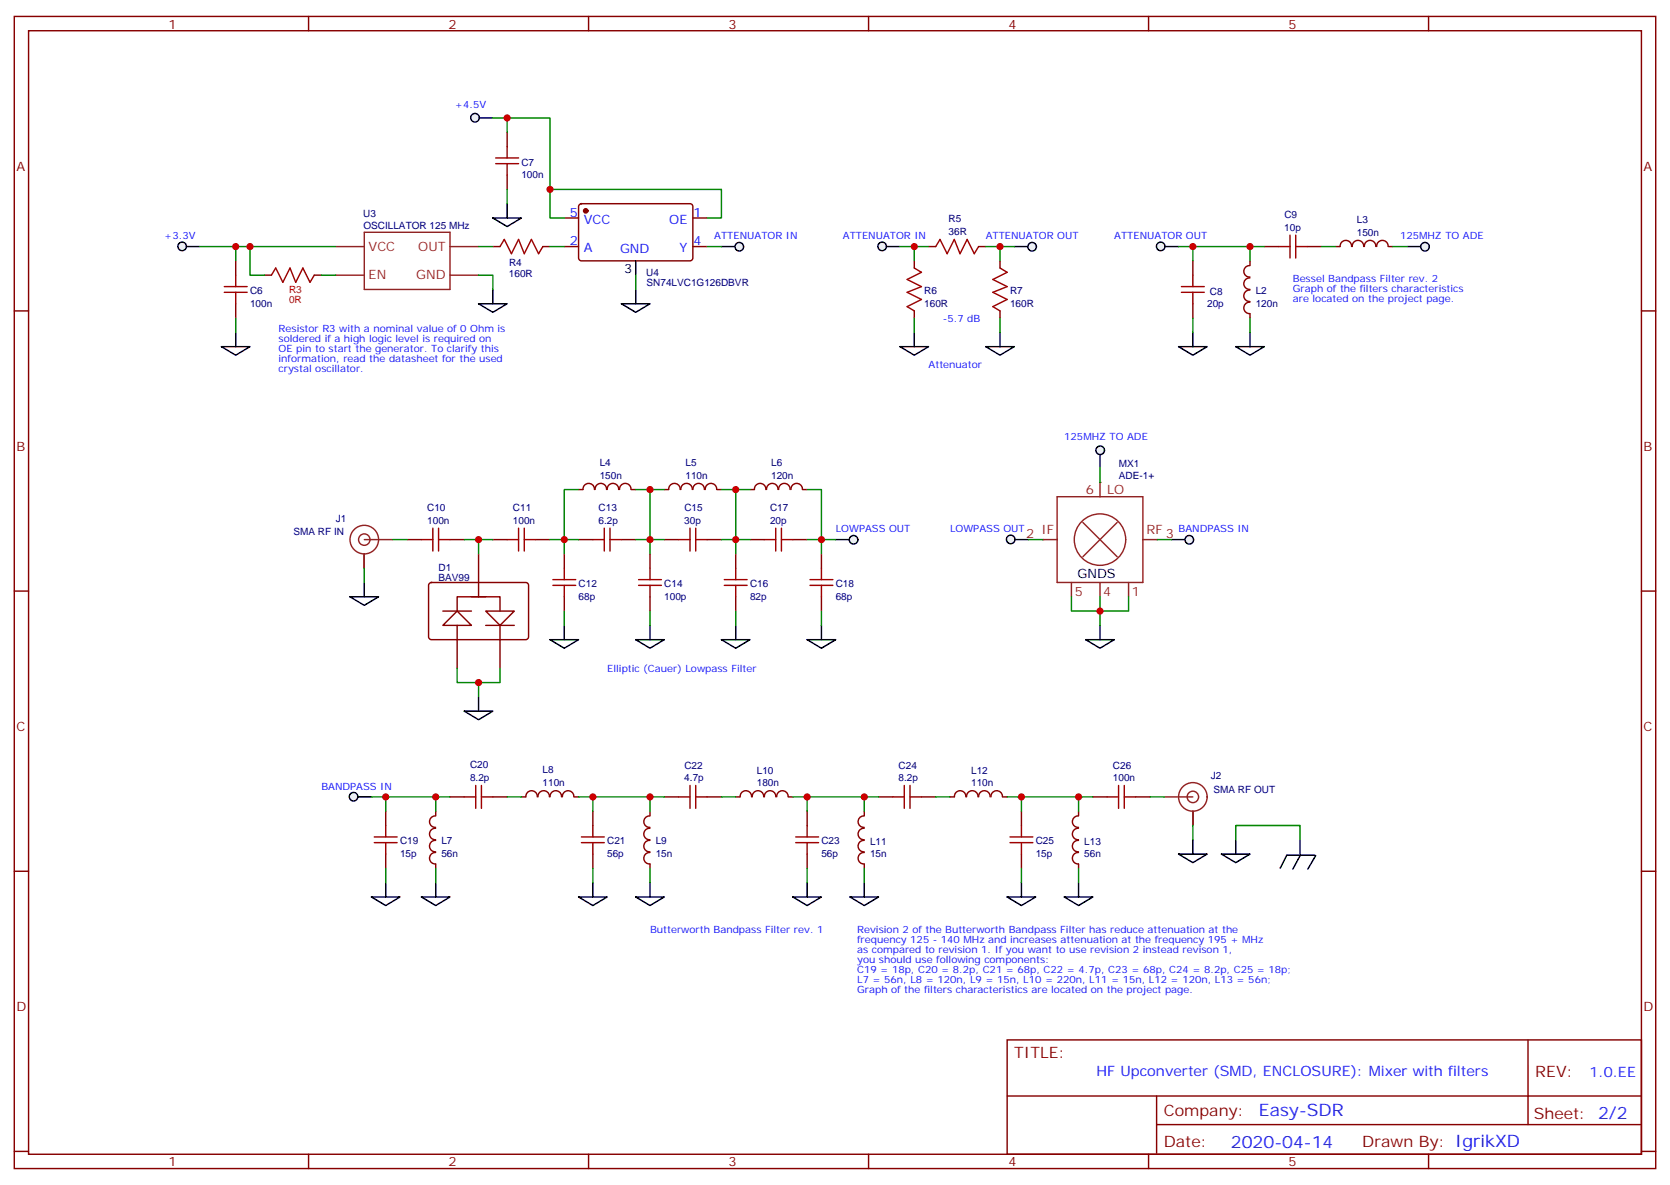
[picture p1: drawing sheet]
<svg xmlns="http://www.w3.org/2000/svg" width="412mm" height="292mm" viewBox="0 0 412 292" stroke-linecap="round" stroke-linejoin="round" font-family="sans-serif">
<g fill="none" stroke="#870000" stroke-width=".35">
<path d="M3.5 4.1h405.4v284.3h-405.4zM7.1 7.6h398.2v277.3h-398.2zM76.2 4.1v3.5M145.3 4.1v3.5M214.5 4.1v3.5M283.6 4.1v3.5M352.8 4.1v3.5M3.5 76.7h3.6M58.2 64.4v3.5M58.2 75v3.5M225.8 64.4v1.7M225.8 76.7v1.8"/>
<path d="M229.3 60.9h1.8M241.7 60.9h1.7M246.9 64.4v1.7M246.9 76.7v1.8M294.6 64.4v3.5M294.6 75v3.5M308.7 71.6a1.41 1.41 0 0 0-1.6 1.4 1.41 1.41 0 0 0 1.6 1.4M308.7 68.6a1.41 1.41 0 0 0-1.6 1.4 1.41 1.41 0 0 0 1.6 1.4M308.7 74.6a1.41 1.41 0 0 0-1.5 1.4 1.41 1.41 0 0 0 1.5 1.4v1.1M308.7 65.6a1.41 1.41 0 0 0-1.5 1.4 1.41 1.41 0 0 0 1.5 1.4M308.7 64.4v1M312.2 60.9h3.5"/>
<path d="M322.8 60.9h3.5M329.8 60.9h1.1M330.9 60.8a1.41 1.41 0 0 1 1.5-1.5 1.41 1.41 0 0 1 1.4 1.5M333.9 60.8a1.41 1.41 0 0 1 1.4-1.5 1.41 1.41 0 0 1 1.5 1.5M336.9 60.8a1.41 1.41 0 0 1 1.4-1.5 1.41 1.41 0 0 1 1.4 1.5M340 60.8a1.41 1.41 0 0 1 1.4-1.5 1.41 1.41 0 0 1 1.4 1.5M342.9 60.9h1.1M405.3 76.7h3.6M3.5 145.9h3.6M405.3 145.9h3.6M3.5 215h3.6M405.3 215h3.6"/>
<path d="M248.7 256.6h156.6v28.3h-156.6zM377.3 256.7v20.8M248.7 270.5h156.5M285.6 277.5h119.6M285.6 270.5v14.1M3.5 284.2h3.6M76.2 284.9v3.5M145.3 284.9v3.5M214.5 284.9v3.5M283.6 284.9v3.5M352.8 284.9v3.5M405.3 284.2h3.6"/>
</g>
<g fill="none" stroke="#a10000" stroke-width=".35">
<path d="M318.6 58v5.7M320 58v5.7M55.4 72.1h5.6M55.4 70.7h5.6M58.2 67.9v2.8M58.2 72.1v2.9M225.8 66.1l1.7 1.1-3.5 1.8 3.5 1.7-3.5 1.4 3.5 1.8-3.5 1.8 1.8 1M231.1 60.9l1-1.8 1.8 3.5 1.8-3.5 1.4 3.5 1.7-3.5 1.8 3.5 1.1-1.7M246.9 66.1l1.8 1.1-3.5 1.8 3.5 1.7-3.5 1.4 3.5 1.8-3.5 1.8 1.7 1M291.7 72.1h5.7M291.7 70.7h5.7M294.6 67.9v2.8"/>
<path d="M294.6 72.1v2.9M315.7 60.9h2.9M320 60.9h2.8"/>
</g>
<g fill="none" stroke="#8c2424" stroke-width=".35">
<path d="M90 57.3h21.1v14.1h-21.1zM82.9 67.9h7.1M82.9 60.9h7.1M111.1 67.9h7.1M111.1 60.9h7.1M271.6 119.1v3.5M257.5 133.2h3.6M261.1 122.6h21.1v21.2h-21.1zM267.4 128.9l8.5 8.5M275.9 128.9l-8.5 8.5M282.2 133.2h3.6"/>
<circle cx="271.6" cy="133.2" r="6.4"/>
</g>
<g fill="#8c2424">
<circle cx="271.6" cy="119.1" r=".18"/>
<circle cx="285.8" cy="133.2" r=".18"/>
</g>
<path d="M264.6 143.8v3.5M271.6 143.8v3.5M278.7 143.8v3.5" fill="none" stroke="#8c2424" stroke-width=".35"/>
<circle cx="257.5" cy="133.2" r=".18" fill="#8c2424"/>
<g fill="none" stroke="#8c2424" stroke-width=".35">
<path d="M90 136.7v3.5M90 133.2h7M287.5 196.7h7.1M294.6 200.2v3.5"/>
<circle cx="90" cy="133.2" r="1.41"/>
<circle cx="90" cy="133.2" r="3.5"/>
<circle cx="294.6" cy="196.7" r="1.41"/>
<circle cx="294.6" cy="196.7" r="3.5"/>
</g>
<path d="M119.9 150.8h7.1l-3.5 3.5z" fill="#fff" stroke="#870000" stroke-width=".35"/>
<path d="M118.2 136.7v7.1M112.9 157.9v7M119.9 154.3h7.1M123.5 157.9v7" fill="none" stroke="#870000" stroke-width=".35"/>
<path d="M109.4 154.3l3.5-3.5 3.5 3.5z" fill="#fff" stroke="#870000" stroke-width=".35"/>
<g fill="none" stroke="#870000" stroke-width=".35">
<path d="M125.2 32.6v3.6M125.2 43.2v3.5M139.3 53.8h3.6M143.1 50.5l.5-.2h26.8a.71 .71 0 0 1 .7 .7v12.7a.76 .76 0 0 1-.7 .7h-26.8a.76 .76 0 0 1-.7-.7v-12.7zM171.1 53.8h3.5M65.3 67.9h1.7M77.6 67.9h1.8M121.7 60.9h1.8M134.1 60.9h1.7M139.3 60.9h3.6M171.1 60.9h3.5M100.5 133.2h3.6"/>
<path d="M111.1 133.2h3.6M121.7 133.2h3.5M132.3 133.2h3.5M139.3 136.7v3.5M142.9 133.2h3.5M142.9 120.8h1M144 120.8a1.41 1.41 0 0 1 1.4-1.5 1.41 1.41 0 0 1 1.4 1.5M147 120.8a1.41 1.41 0 0 1 1.4-1.5 1.41 1.41 0 0 1 1.4 1.5M150 120.8a1.41 1.41 0 0 1 1.4-1.5 1.41 1.41 0 0 1 1.4 1.5M153 120.8a1.41 1.41 0 0 1 1.4-1.5 1.41 1.41 0 0 1 1.4 1.5M153.5 133.2h3.5M155.9 120.8h1.1"/>
<path d="M160.5 136.7v3.5M164 133.2h3.6M164 120.8h1.1M165.1 120.8a1.41 1.41 0 0 1 1.4-1.5 1.41 1.41 0 0 1 1.5 1.5M168.1 120.8a1.41 1.41 0 0 1 1.4-1.5 1.41 1.41 0 0 1 1.4 1.5M171.1 120.8a1.41 1.41 0 0 1 1.4-1.5 1.41 1.41 0 0 1 1.4 1.5M174.2 120.8a1.41 1.41 0 0 1 1.4-1.5 1.41 1.41 0 0 1 1.4 1.5M174.6 133.2h3.6M177.1 120.8h1.1M181.7 136.7v3.5M185.2 133.2h3.5M185.2 120.8h1.1"/>
<path d="M186.3 120.8a1.41 1.41 0 0 1 1.4-1.5 1.41 1.41 0 0 1 1.4 1.5M189.3 120.8a1.41 1.41 0 0 1 1.4-1.5 1.41 1.41 0 0 1 1.4 1.5M192.3 120.8a1.41 1.41 0 0 1 1.4-1.5 1.41 1.41 0 0 1 1.4 1.5M195.3 120.8a1.41 1.41 0 0 1 1.4-1.5 1.41 1.41 0 0 1 1.4 1.5M195.8 133.2h3.5M198.3 120.8h1M202.8 136.7v3.5M106.1 144l.4-.2h23.3a.71 .71 0 0 1 .7 .7v12.7a.76 .76 0 0 1-.7 .7h-23.3a.76 .76 0 0 1-.7-.7v-12.7zM109.4 150.8h7M112.9 154.3v3.6M116.4 147.3h7.1v3.5M118.2 143.8v3.5"/>
<path d="M119.9 147.3h-7v3.5M123.5 154.3v3.6M139.3 147.3v3.5M160.5 147.3v3.5M181.7 147.3v3.5M202.8 147.3v3.5M111.1 196.7h3.6M121.7 196.7h3.5M128.8 196.7h1M129.9 196.6a1.41 1.41 0 0 1 1.4-1.5 1.41 1.41 0 0 1 1.4 1.6M132.9 196.6a1.41 1.41 0 0 1 1.4-1.5 1.41 1.41 0 0 1 1.4 1.5M135.8 196.6a1.41 1.41 0 0 1 1.4-1.5 1.41 1.41 0 0 1 1.5 1.5"/>
<path d="M138.9 196.6a1.41 1.41 0 0 1 1.4-1.5 1.41 1.41 0 0 1 1.4 1.6M141.8 196.7h1.1M164 196.7h3.6M174.6 196.7h3.6M181.7 196.7h1M182.8 196.6a1.41 1.41 0 0 1 1.4-1.5 1.41 1.41 0 0 1 1.4 1.6M185.8 196.6a1.41 1.41 0 0 1 1.4-1.5 1.41 1.41 0 0 1 1.4 1.5M188.8 196.6a1.41 1.41 0 0 1 1.4-1.5 1.41 1.41 0 0 1 1.4 1.5M191.8 196.6a1.41 1.41 0 0 1 1.4-1.5 1.41 1.41 0 0 1 1.4 1.6M194.7 196.7h1.1M217 196.7h3.5M227.5 196.7h3.6"/>
<path d="M234.6 196.7h1.1M235.7 196.6a1.41 1.41 0 0 1 1.4-1.5 1.41 1.41 0 0 1 1.4 1.6M238.7 196.6a1.41 1.41 0 0 1 1.4-1.5 1.41 1.41 0 0 1 1.4 1.5M241.7 196.6a1.41 1.41 0 0 1 1.4-1.5 1.41 1.41 0 0 1 1.4 1.5M244.7 196.6a1.41 1.41 0 0 1 1.4-1.5 1.41 1.41 0 0 1 1.4 1.6M247.6 196.7h1.1M269.9 196.7h3.5M280.5 196.7h3.5M95.2 200.2v3.5M95.2 210.8v3.5M107.6 207.4a1.41 1.41 0 0 0-1.5 1.4 1.41 1.41 0 0 0 1.5 1.4M107.6 204.4a1.41 1.41 0 0 0-1.5 1.4 1.41 1.41 0 0 0 1.5 1.4"/>
<path d="M107.6 210.4a1.41 1.41 0 0 0-1.5 1.4 1.41 1.41 0 0 0 1.5 1.4M107.6 201.4a1.41 1.41 0 0 0-1.5 1.4 1.41 1.41 0 0 0 1.5 1.4M107.6 200.2v1.1M107.6 213.3v1M146.4 200.2v3.5M146.4 210.8v3.5M160.5 207.4a1.41 1.41 0 0 0-1.5 1.4 1.41 1.41 0 0 0 1.5 1.4M160.5 204.4a1.41 1.41 0 0 0-1.5 1.4 1.41 1.41 0 0 0 1.5 1.4M160.5 210.4a1.41 1.41 0 0 0-1.5 1.4 1.41 1.41 0 0 0 1.5 1.4v1.1M160.5 201.4a1.41 1.41 0 0 0-1.5 1.4 1.41 1.41 0 0 0 1.5 1.4M160.5 200.2v1.1M199.3 200.2v3.5"/>
<path d="M199.3 210.8v3.5M213.4 207.4a1.41 1.41 0 0 0-1.5 1.4 1.41 1.41 0 0 0 1.5 1.4M213.4 204.4a1.41 1.41 0 0 0-1.5 1.4 1.41 1.41 0 0 0 1.5 1.4M213.4 210.4a1.41 1.41 0 0 0-1.5 1.4 1.41 1.41 0 0 0 1.5 1.4v1.1M213.4 201.4a1.41 1.41 0 0 0-1.5 1.4 1.41 1.41 0 0 0 1.5 1.4M213.4 200.2v1.1M252.2 200.2v3.5M252.2 210.8v3.5M266.3 207.4a1.41 1.41 0 0 0-1.5 1.4 1.41 1.41 0 0 0 1.5 1.4M266.3 204.4a1.41 1.41 0 0 0-1.5 1.4 1.41 1.41 0 0 0 1.5 1.4M266.3 210.4a1.41 1.41 0 0 0-1.5 1.4 1.41 1.41 0 0 0 1.5 1.4v1.1M266.3 201.4a1.41 1.41 0 0 0-1.5 1.4 1.41 1.41 0 0 0 1.5 1.4"/>
<path d="M266.3 200.2v1.1"/>
</g>
<g fill="none" stroke="#a10000" stroke-width=".35">
<path d="M122.4 39h5.7M125.2 36.2v2.8M122.4 40.4h5.7M125.2 40.4v2.8M67 67.9l1.1-1.8 1.7 3.6 1.8-3.6 1.4 3.6 1.8-3.6 1.8 3.6 1-1.8M123.5 60.9l1-1.8 1.8 3.5 1.8-3.5 1.4 3.5 1.7-3.5 1.8 3.5 1.1-1.7M104.1 133.2h2.8M106.9 130.4v5.6M108.3 130.4v5.6M108.3 133.2h2.8M125.2 133.2h2.9M128.1 130.4v5.6"/>
<path d="M129.5 133.2h2.8M129.5 130.4v5.6M146.4 133.2h2.8M149.2 130.4v5.6M150.6 133.2h2.9M150.6 130.4v5.6M167.6 133.2h2.8M170.4 130.4v5.6M171.8 133.2h2.8M171.8 130.4v5.6M188.7 133.2h2.9M191.6 130.4v5.6"/>
<path d="M193 133.2h2.8M193 130.4v5.6M136.5 144.5h5.7M136.5 143.1h5.7M139.3 140.2v2.9M139.3 144.5v2.8M157.7 144.5h5.6M157.7 143.1h5.6M160.5 140.2v2.9M160.5 144.5v2.8M178.9 144.5h5.6M178.9 143.1h5.6"/>
<path d="M181.7 140.2v2.9M181.7 144.5v2.8M200 144.5h5.7M200 143.1h5.7M202.8 140.2v2.9M202.8 144.5v2.8M114.7 196.7h2.8M117.5 193.9v5.6M118.9 196.7h2.8M118.9 193.9v5.6M167.6 196.7h2.8M170.4 193.9v5.6"/>
<path d="M171.8 196.7h2.8M171.8 193.9v5.6M220.5 196.7h2.8M223.3 193.9v5.6M224.7 196.7h2.8M224.7 193.9v5.6M273.4 196.7h2.8M276.2 193.9v5.6M277.6 196.7h2.9M277.6 193.9v5.6M92.4 208h5.7M92.4 206.6h5.7"/>
<path d="M95.2 203.7v2.9M95.2 208v2.8M143.6 208h5.6M143.6 206.6h5.6M146.4 203.7v2.9M146.4 208v2.8M196.5 208h5.6M196.5 206.6h5.6M199.3 203.7v2.9M199.3 208v2.8M249.4 208h5.7M249.4 206.6h5.7"/>
<path d="M252.2 203.7v2.9M252.2 208v2.8"/>
</g>
<circle cx="144.6" cy="52" r=".53" fill="#870000" stroke="#870000" stroke-width=".35"/>
<g fill="none" stroke="#000" stroke-width=".35">
<path d="M118.2 75h7l-3.5 2.1zM121.7 71.4v3.6M157 64.4v3.5M218.7 60.9h3.5M54.7 85.5h7l-3.5 2.2zM58.2 82v3.5M222.2 85.5h7.1l-3.5 2.2zM225.8 82v3.5M243.4 85.5h7.1l-3.6 2.2zM246.9 82v3.5M291 85.5h7.1l-3.5 2.2zM294.6 82v3.5"/>
<path d="M305.2 85.5h7l-3.5 2.2zM308.7 82v3.5"/>
</g>
<circle cx="217.8" cy="60.8" r="1.06" fill="#f0f0f0" stroke="#000" stroke-width=".35"/>
<path d="M347.5 60.9h3.5" fill="none" stroke="#000" stroke-width=".35"/>
<circle cx="351.9" cy="60.9" r="1.06" fill="#f0f0f0" stroke="#000" stroke-width=".35"/>
<path d="M287.5 60.9h3.5" fill="none" stroke="#000" stroke-width=".35"/>
<circle cx="286.6" cy="60.8" r="1.06" fill="#f0f0f0" stroke="#000" stroke-width=".35"/>
<path d="M250.5 60.9h3.5" fill="none" stroke="#000" stroke-width=".35"/>
<circle cx="254.9" cy="60.9" r="1.06" fill="#f0f0f0" stroke="#000" stroke-width=".35"/>
<path d="M45.9 60.9h3.5" fill="none" stroke="#000" stroke-width=".35"/>
<circle cx="45" cy="60.8" r="1.06" fill="#f0f0f0" stroke="#000" stroke-width=".35"/>
<g fill="none" stroke="#000" stroke-width=".35">
<path d="M289.3 133.2h3.5M86.4 147.3h7.1l-3.5 2.1zM90 143.8v3.5M135.8 157.9h7.1l-3.6 2.1zM139.3 154.3v3.6M157 157.9h7l-3.5 2.1zM160.5 154.3v3.6M178.2 157.9h7l-3.5 2.1zM181.7 154.3v3.6M199.3 157.9h7.1l-3.6 2.1zM202.8 154.3v3.6M268.1 157.9h7.1l-3.6 2.1z"/>
<path d="M271.6 154.3v3.6M114.7 175.5h7l-3.5 2.1zM118.2 172v3.5M95.2 217.8v3.6M107.6 217.8v3.6M146.4 217.8v3.6M160.5 217.8v3.6M199.3 217.8v3.6M213.4 217.8v3.6M252.2 217.8v3.6M266.3 217.8v3.6M291 210.8h7.1l-3.5 2.1z"/>
<path d="M294.6 207.3v3.5M301.6 210.8h7.1l-3.5 2.1zM305.2 207.3v3.5M317.8 211l-1.7 3.2M317.9 211h6.7M321 207.3v3.5M321.1 211l-1.8 3.5M324.9 211.1l-1.9 3.4M91.7 221.4h7.1l-3.6 2.1zM104.1 221.4h7l-3.5 2.1zM142.9 221.4h7l-3.5 2.1zM157 221.4h7l-3.5 2.1z"/>
<path d="M195.8 221.4h7l-3.5 2.1zM209.9 221.4h7.1l-3.6 2.1zM248.7 221.4h7.1l-3.6 2.1zM262.8 221.4h7.1l-3.6 2.1z"/>
</g>
<circle cx="293.7" cy="133.2" r="1.06" fill="#f0f0f0" stroke="#000" stroke-width=".35"/>
<path d="M271.6 112v3.5" fill="none" stroke="#000" stroke-width=".35"/>
<circle cx="271.7" cy="111.1" r="1.06" fill="#f0f0f0" stroke="#000" stroke-width=".35"/>
<path d="M250.5 133.2h3.5" fill="none" stroke="#000" stroke-width=".35"/>
<circle cx="249.6" cy="133.1" r="1.06" fill="#f0f0f0" stroke="#000" stroke-width=".35"/>
<path d="M88.2 196.7h3.5" fill="none" stroke="#000" stroke-width=".35"/>
<circle cx="87.3" cy="196.6" r="1.06" fill="#f0f0f0" stroke="#000" stroke-width=".35"/>
<path d="M206.4 133.2h3.5" fill="none" stroke="#000" stroke-width=".35"/>
<circle cx="210.8" cy="133.2" r="1.06" fill="#f0f0f0" stroke="#000" stroke-width=".35"/>
<path d="M153.5 75h7l-3.5 2.1zM157 71.4v3.6M178.2 60.9h3.5" fill="none" stroke="#000" stroke-width=".35"/>
<circle cx="182.6" cy="60.9" r="1.06" fill="#f0f0f0" stroke="#000" stroke-width=".35"/>
<path d="M118.2 29.1h3.5" fill="none" stroke="#000" stroke-width=".35"/>
<circle cx="117.3" cy="29.1" r="1.06" fill="#f0f0f0" stroke="#000" stroke-width=".35"/>
<path d="M121.7 53.8h7.1l-3.6 2.1zM125.2 50.3v3.5" fill="none" stroke="#000" stroke-width=".35"/>
<g fill="none" stroke="#008700" stroke-width=".35">
<path d="M121.7 29.1h3.5M125.2 32.6v-3.5h10.6v24.7h3.5M125.2 46.7v3.6M135.8 46.7h42.4v7.1h-3.6M49.4 60.9h8.8M58.2 78.5v3.5M61.7 60.9v7h3.6M79.4 67.9h3.5M82.9 60.9h-24.7v3.5M118.2 67.9h3.5v3.5M118.2 60.9h3.5M135.8 60.9h3.5"/>
<path d="M157 67.9v3.5M174.6 60.9h3.6M222.2 60.9h3.6M225.8 78.5v3.5M229.3 60.9h-3.5v3.5M243.4 60.9h3.5v3.5M246.9 60.9h3.6M246.9 78.5v3.5M291 60.9h3.6M294.6 78.5v3.5M308.7 60.9h-14.1v3.5M308.7 78.5v3.5"/>
<path d="M312.2 60.9h-3.5v3.5M326.3 60.9h3.5M344 60.9h3.5M271.6 115.5v3.6M97 133.2h3.5M114.7 133.2h3.5v3.5M118.2 133.2h3.5M142.9 120.8h-3.6v12.4h-3.5M142.9 133.2h-3.6v3.5M157 133.2h7M157 120.8h7M160.5 120.8v15.9"/>
<path d="M178.2 133.2h7M178.2 120.8h7M181.7 120.8v15.9M199.3 120.8h3.5v12.4h3.6M199.3 133.2h3.5v3.5M254 133.2h3.5M285.8 133.2h3.5M90 140.2v3.6M139.3 150.8v3.5M160.5 150.8v3.5M181.7 150.8v3.5M202.8 150.8v3.5"/>
<path d="M264.6 147.3v3.5h7v-3.5M278.7 147.3v3.5h-7.1v3.5M112.9 164.9v3.6h10.6v-3.6M118.2 168.5v3.5M91.7 196.7h3.5v3.5M95.2 196.7h12.4v3.5M107.6 196.7h3.5M125.2 196.7h3.6M142.9 196.7h3.5v3.5M146.4 196.7h14.1v3.5M160.5 196.7h3.5M178.2 196.7h3.5"/>
<path d="M195.8 196.7h3.5v3.5M199.3 196.7h14.1v3.5M213.4 196.7h3.6M231.1 196.7h3.5M248.7 196.7h3.5v3.5M252.2 196.7h14.1v3.5M266.3 196.7h3.6M284 196.7h3.5M95.2 214.3v3.5M107.6 214.3v3.5M146.4 214.3v3.5M160.5 214.3v3.5"/>
<path d="M199.3 214.3v3.5M213.4 214.3v3.5M252.2 214.3v3.5M266.3 214.3v3.5M294.6 203.7v3.6M305.2 207.3v-3.6h15.8v3.6"/>
</g>
<g fill="#c00">
<circle cx="61.7" cy="60.9" r=".88"/>
<circle cx="118.2" cy="168.5" r=".88"/>
<circle cx="213.4" cy="196.7" r=".88"/>
<circle cx="252.2" cy="196.7" r=".88"/>
<circle cx="199.3" cy="196.7" r=".88"/>
<circle cx="160.5" cy="196.7" r=".88"/>
<circle cx="146.4" cy="196.7" r=".88"/>
<circle cx="107.6" cy="196.7" r=".88"/>
<circle cx="95.3" cy="196.7" r=".88"/>
<circle cx="202.8" cy="133.2" r=".88"/>
<circle cx="139.3" cy="133.2" r=".88"/>
<circle cx="160.5" cy="120.8" r=".88"/>
<circle cx="181.7" cy="120.8" r=".88"/>
<circle cx="181.7" cy="133.2" r=".88"/>
<circle cx="160.5" cy="133.2" r=".88"/>
<circle cx="266.3" cy="196.7" r=".88"/>
<circle cx="271.6" cy="150.8" r=".88"/>
<circle cx="58.2" cy="60.9" r=".88"/>
<circle cx="225.8" cy="60.9" r=".88"/>
<circle cx="294.6" cy="60.9" r=".88"/>
<circle cx="308.7" cy="60.9" r=".88"/>
<circle cx="246.9" cy="60.9" r=".88"/>
<circle cx="118.2" cy="133.2" r=".88"/>
<circle cx="125.2" cy="29.1" r=".88"/>
<circle cx="135.8" cy="46.7" r=".88"/>
</g>
<g font-size="4.2" fill="#00f">
<text x="310.9" y="275.5">Easy-SDR</text>
<text x="304" y="283.3">2020-04-14</text>
</g>
<g font-size="3.9" fill="#800">
<text x="250.5" y="261.2">TITLE:</text>
<text x="379.1" y="265.9">REV:</text>
<text x="287.4" y="275.4">Company:</text>
<text x="378.7" y="276">Sheet: 2/2</text>
<text x="287.4" y="283.1">Date:</text>
<text x="336.4" y="283.2">Drawn By: IgrikXD</text>
</g>
<g font-size="3.5" fill="#00f">
<text x="270.8" y="265.7">HF Upconverter (SMD, ENCLOSURE): Mixer with filters</text>
<text x="392.5" y="265.9">1.0.EE</text>
</g>
<g font-size="3.2" fill="#800">
<text x="41.6" y="7.1">1</text>
<text x="110.8" y="7.1">2</text>
<text x="179.9" y="7.1">3</text>
<text x="249.1" y="7.1">4</text>
<text x="318.2" y="7.1">5</text>
<text x="4.1" y="42.2">A</text>
<text x="405.9" y="42.2">A</text>
<text x="4.1" y="111.3">B</text>
<text x="405.9" y="111.3">B</text>
<text x="4.1" y="180.4">C</text>
<text x="405.9" y="180.4">C</text>
<text x="4.1" y="249.6">D</text>
<text x="405.9" y="249.6">D</text>
<text x="41.6" y="287.9">1</text>
<text x="110.8" y="287.9">2</text>
<text x="179.9" y="287.9">3</text>
<text x="249.1" y="287.9">4</text>
<text x="318.2" y="287.9">5</text>
</g>
<g font-size="3.2" fill="#00f">
<text x="140.7" y="53.4">5</text>
<text x="171.3" y="53.4">1</text>
<text x="144.2" y="55.2">VCC</text>
<text x="165.3" y="55.2">OE</text>
<text x="140.7" y="60.5">2</text>
<text x="144.2" y="62.3">A</text>
<text x="153.1" y="62.4">GND</text>
<text x="167.8" y="62.3">Y</text>
<text x="171.3" y="60.5">4</text>
</g>
<g font-size="3.2" fill="#8d2323">
<text x="91" y="61.9">VCC</text>
<text x="103.3" y="61.9">OUT</text>
<text x="91" y="69">EN</text>
<text x="102.8" y="69">GND</text>
<text x="268.1" y="121.9">6</text>
<text x="273.4" y="121.9">LO</text>
<text x="257.2" y="131.8">IF</text>
<text x="283.1" y="131.8">RF</text>
<text x="253.4" y="132.8">2</text>
<text x="287.9" y="132.8">3</text>
<text x="265.4" y="147.1">5</text>
<text x="272.4" y="147.1">4</text>
<text x="279.5" y="147.1">1</text>
</g>
<g font-size="3.2">
<text x="154.2" y="67.3">3</text>
<text x="266.1" y="142.7">GNDS</text>
</g>
<g font-size="2.5" fill="#00f">
<text x="112.3" y="26.6">+4.5V</text>
<text x="40.6" y="59.1">+3.3V</text>
<text x="176.4" y="59.1">ATTENUATOR IN</text>
<text x="208.1" y="59.1">ATTENUATOR IN</text>
<text x="243.4" y="59.1">ATTENUATOR OUT</text>
<text x="275.2" y="59.1">ATTENUATOR OUT</text>
<text x="345.7" y="59.1">125MHZ TO ADE</text>
<text x="319.3" y="69.7">Bessel Bandpass Filter rev. 2</text>
<text x="319.3" y="72.1">Graph of the filters characteristics</text>
<text x="319.3" y="74.6">are located on the project page.</text>
<text x="68.8" y="82">Resistor R3 with a nominal value of 0 Ohm is</text>
<text x="232.8" y="79.3">-5.7 dB</text>
<text x="68.8" y="84.5">soldered if a high logic level is required on</text>
<text x="68.8" y="87">OE pin to start the generator. To clarify this</text>
<text x="68.8" y="89.4">information, read the datasheet for the used</text>
<text x="68.8" y="91.9">crystal oscillator.</text>
<text x="229.3" y="90.8">Attenuator</text>
<text x="262.8" y="108.5">125MHZ TO ADE</text>
<text x="206.4" y="131.4">LOWPASS OUT</text>
<text x="234.6" y="131.4">LOWPASS OUT</text>
<text x="291" y="131.4">BANDPASS IN</text>
<text x="149.9" y="165.8">Elliptic (Cauer) Lowpass Filter</text>
<text x="79.4" y="194.9">BANDPASS IN</text>
<text x="160.5" y="230.2">Butterworth Bandpass Filter rev. 1</text>
<text x="211.7" y="230.2">Revision 2 of the Butterworth Bandpass Filter has reduce attenuation at the</text>
<text x="211.7" y="232.7">frequency 125 - 140 MHz and increases attenuation at the frequency 195 + MHz</text>
<text x="211.7" y="235.1">as compared to revision 1. If you want to use revision 2 instead revison 1,</text>
<text x="211.7" y="237.6">you should use following components:</text>
<text x="211.7" y="240.1">C19 = 18p, C20 = 8.2p, C21 = 68p, C22 = 4.7p, C23 = 68p, C24 = 8.2p, C25 = 18p;</text>
<text x="211.7" y="242.5">L7 = 56n, L8 = 120n, L9 = 15n, L10 = 220n, L11 = 15n, L12 = 120n, L13 = 56n;</text>
<text x="211.7" y="245">Graph of the filters characteristics are located on the project page.</text>
</g>
<g font-size="2.5" fill="#000080">
<text x="128.8" y="40.9">C7</text>
<text x="128.8" y="44">100n</text>
<text x="89.7" y="53.6">U3</text>
<text x="317.2" y="53.8">C9</text>
<text x="89.7" y="56.5">OSCILLATOR 125 MHz</text>
<text x="234.3" y="58">36R</text>
<text x="234.3" y="54.8">R5</text>
<text x="317.2" y="57">10p</text>
<text x="335.1" y="58.3">150n</text>
<text x="335.1" y="55.1">L3</text>
<text x="125.7" y="65.6">R4</text>
<text x="125.7" y="68.5">160R</text>
<text x="159.6" y="68.1">U4</text>
<text x="159.7" y="70.6">SN74LVC1G126DBVR</text>
<text x="61.7" y="75.7">100n</text>
<text x="61.7" y="72.6">C6</text>
<text x="228.2" y="75.8">160R</text>
<text x="228.3" y="72.6">R6</text>
<text x="249.4" y="75.8">160R</text>
<text x="249.4" y="72.6">R7</text>
<text x="298.1" y="75.9">20p</text>
<text x="298.8" y="72.7">C8</text>
<text x="310.1" y="75.8">120n</text>
<text x="310.1" y="72.6">L2</text>
<text x="148.1" y="118.2">150n</text>
<text x="148.1" y="115.1">L4</text>
<text x="169.3" y="118.2">110n</text>
<text x="169.3" y="115.1">L5</text>
<text x="190.4" y="118.2">120n</text>
<text x="190.4" y="115.1">L6</text>
<text x="276.3" y="115.4">MX1</text>
<text x="276.3" y="118.2">ADE-1+</text>
<text x="72.5" y="131.9">SMA RF IN</text>
<text x="82.9" y="128.8">J1</text>
<text x="105.5" y="129.3">100n</text>
<text x="105.5" y="126.1">C10</text>
<text x="126.7" y="129.3">100n</text>
<text x="126.7" y="126.1">C11</text>
<text x="147.8" y="129.3">6.2p</text>
<text x="147.8" y="126.1">C13</text>
<text x="169" y="129.3">30p</text>
<text x="169" y="126.1">C15</text>
<text x="190.2" y="129.3">20p</text>
<text x="190.2" y="126.1">C17</text>
<text x="108.3" y="143.3">BAV99</text>
<text x="108.3" y="140.8">D1</text>
<text x="142.9" y="148.1">68p</text>
<text x="142.9" y="144.9">C12</text>
<text x="164" y="148.1">100p</text>
<text x="164" y="144.9">C14</text>
<text x="185.2" y="148.1">82p</text>
<text x="185.2" y="144.9">C16</text>
<text x="206.4" y="148.1">68p</text>
<text x="206.4" y="144.9">C18</text>
<text x="116.1" y="189.6">C20</text>
<text x="134" y="190.9">L8</text>
<text x="169" y="189.7">C22</text>
<text x="186.9" y="191">L10</text>
<text x="221.9" y="189.7">C24</text>
<text x="239.8" y="191">L12</text>
<text x="274.8" y="189.7">C26</text>
<text x="116.1" y="192.8">8.2p</text>
<text x="134" y="194.1">110n</text>
<text x="169" y="192.8">4.7p</text>
<text x="186.9" y="194.1">180n</text>
<text x="221.9" y="192.8">8.2p</text>
<text x="239.8" y="194.1">110n</text>
<text x="274.8" y="192.8">100n</text>
<text x="299" y="192.3">J2</text>
<text x="299.7" y="195.8">SMA RF OUT</text>
<text x="98.8" y="208.4">C19</text>
<text x="109" y="208.4">L7</text>
<text x="149.9" y="208.4">C21</text>
<text x="161.9" y="208.4">L9</text>
<text x="202.9" y="208.4">C23</text>
<text x="214.8" y="208.4">L11</text>
<text x="255.8" y="208.4">C25</text>
<text x="267.8" y="208.4">L13</text>
<text x="98.8" y="211.6">15p</text>
<text x="109" y="211.6">56n</text>
<text x="149.9" y="211.6">56p</text>
<text x="161.9" y="211.6">15n</text>
<text x="202.8" y="211.6">56p</text>
<text x="214.8" y="211.6">15n</text>
<text x="255.8" y="211.6">15p</text>
<text x="267.8" y="211.6">56n</text>
</g>
<g font-size="2.5" fill="#f00">
<text x="71.4" y="74.8">0R</text>
<text x="71.4" y="72.3">R3</text>
</g>
</svg>
